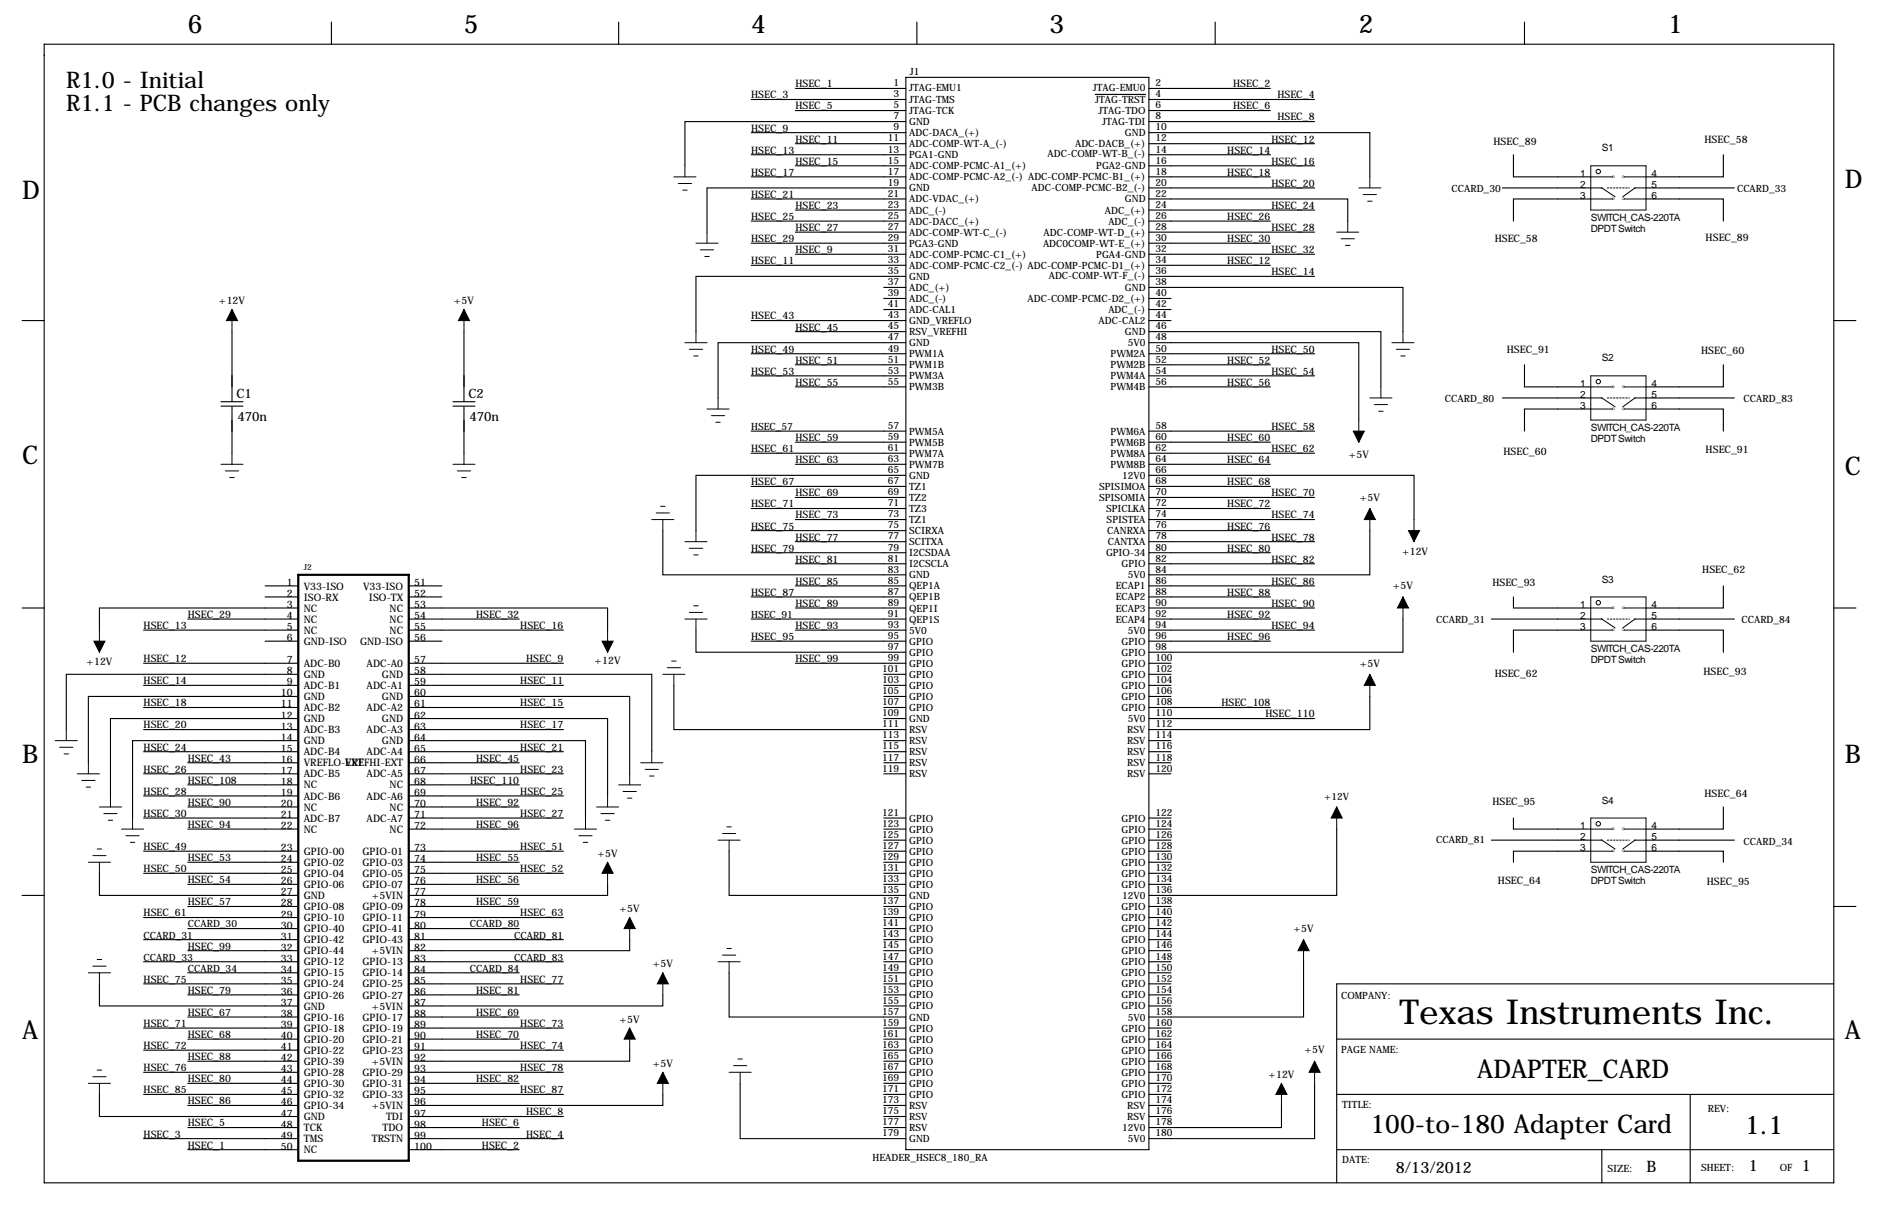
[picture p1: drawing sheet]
<svg xmlns="http://www.w3.org/2000/svg" width="432mm" height="279mm" viewBox="0 0 432 279" stroke-linecap="round" stroke-linejoin="round" font-family="sans-serif">
<g fill="none" stroke="#000" stroke-width=".25">
<path d="M10.2 10.2h411.4v261.6h-411.4zM76.2 5.1v5.1M142.2 5.1v5.1M208.3 17.8h55.9v246.4h-55.9zM210.8 5.1v5.1M279.4 5.1v5.1M350.5 5.1v5.1M172.7 22.9h35.6M172.7 30.5h35.6M172.7 35.6h35.6M182.9 20.3h25.4M182.9 25.4h25.4"/>
<path d="M182.9 33h25.4M182.9 38.1h25.4M208.3 27.9h-50.8v10.2M251.8 21.7h11.6M264.2 30.5h50.8v10.1M264.2 20.3h27.9M264.2 22.9h38.1M264.2 25.4h27.9M264.2 27.9h38.1M264.2 33h38.1M264.2 35.6h27.9M264.2 38.1h38.1"/>
<path d="M348 35.6v5h17.8M396.2 35.6v5h-17.7M172.7 40.6h35.6M172.7 45.7h35.6M172.7 50.8h35.6M172.7 55.9h35.6M182.9 48.3h25.4M182.9 53.3h25.4M182.9 58.4h25.4M208.3 43.2h-45.7v10.1M264.2 45.7h45.7v5.1M264.2 40.6h27.9"/>
<path d="M264.2 43.2h38.1M264.2 48.3h38.1M264.2 50.8h27.9M264.2 53.3h38.1M264.2 55.9h27.9M264.2 58.4h38.1M345.4 43.2h20.4M365.8 45.7h-17.8v5.1M378.5 45.7h17.7v5.1M378.5 43.2h20.3M5.1 73.7h5.1M53.3 76.2v16.1"/>
<path d="M106.7 76.2v16.1M172.7 73.7h35.6M172.7 61h35.6M182.9 76.2h25.4M203.2 66h5.1M203.2 68.6h5.1M203.2 71.1h5.1M208.3 63.5h-48.3v12.7M208.3 78.7h-43.2v12.7M264.2 66h58.4v10.2M264.2 76.2h53.3v12.7M264.2 78.7h48.2v17.8"/>
<path d="M264.2 73.7h5M264.2 61h27.9M264.2 63.5h38.1M264.2 68.6h5M264.2 71.1h5M421.6 73.7h5.1M50.8 92.3h5.1M50.8 93.3h5.1M53.3 93.5v10.6M104.1 92.3h5.1M104.1 93.3h5.1M106.7 93.5v10.6"/>
<path d="M172.7 81.3h35.6M172.7 86.4h35.6M172.7 99.1h35.6M182.9 88.9h25.4M182.9 83.8h25.4M264.2 88.9h27.9M264.2 81.3h38.1M264.2 83.8h27.9M264.2 86.4h38.1M264.2 99.1h38.1M345.4 91.4h20.4M350.5 83.8v5.1h15.3"/>
<path d="M365.8 94h-15.3v5.1M378.5 94h17.7v5.1M378.5 91.4h20.3M396.2 83.8v5.1h-17.7M172.7 104.1h35.6M172.7 111.8h35.6M172.7 116.8h35.6M182.9 101.6h25.4M182.9 106.7h25.4M182.9 114.3h25.4M182.9 119.4h25.4M208.3 109.2h-48.3v12.7"/>
<path d="M264.2 109.2h60.9v10.2M264.2 101.6h27.9M264.2 104.1h38.1M264.2 106.7h27.9M264.2 111.8h27.9M264.2 114.3h38.1M264.2 116.8h27.9M264.2 119.4h38.1M5.1 139.7h5.1M61 134.6h7.6M61 137.2h7.6M68.6 139.7h-45.7v5.1"/>
<path d="M94 139.7h45.7v5.1M94 134.6h7.6M94 137.2h7.6M152.4 121.9v10.2h55.9M172.7 137.2h35.6M172.7 121.9h35.6M172.7 127h35.6M182.9 139.7h25.4M182.9 134.6h25.4M182.9 124.5h25.4M182.9 129.5h25.4M264.2 139.7h38.1"/>
<path d="M264.2 134.6h38.1M264.2 137.2h27.9M264.2 121.9h27.9M264.2 124.5h38.1M264.2 127h27.9M264.2 129.5h38.1M315 121.9v10.2h-50.8M348 137.2v2.5h17.8M396.2 134.6v5.1h-17.7M421.6 139.7h5.1M33 144.8h35.6M33 152.4h35.6"/>
<path d="M33 157.5h35.6M43.2 142.2h25.4M61 147.3h7.6M68.6 154.9h-53.4v12.7M94 154.9h55.9v17.8M94 142.2h25.4M94 144.8h35.5M94 147.3h7.6M94 152.4h35.5M94 157.5h35.5M154.9 157.5v10.1h53.4M160 144.8v5.1h48.3"/>
<path d="M172.7 142.2h35.6M172.7 147.3h35.6M182.9 144.8h25.4M182.9 152.4h25.4M203.2 154.9h5.1M203.2 157.5h5.1M264.2 142.2h27.9M264.2 144.8h38.1M264.2 147.3h27.9M264.2 152.4h5M264.2 154.9h5M264.2 157.5h5"/>
<path d="M322.6 142.2v7.7h-58.4M342.9 142.2h22.9M365.8 144.8h-17.8v5.1M378.5 144.8h17.7v5.1M378.5 142.2h20.3M33 162.6h35.6M33 167.6h35.6M33 172.7h35.6M33 177.8h35.6M43.2 175.3h25.4M68.6 160h-48.3v15.3M68.6 165.1h-43.2v17.8"/>
<path d="M68.6 170.2h-38.1v17.8M94 160h50.8v17.8M94 165.1h45.7v17.8M94 170.2h40.6v17.8M94 162.6h35.5M94 167.6h35.5M94 172.7h35.5M94 175.3h25.4M94 177.8h35.5M203.2 160h5.1M203.2 162.6h5.1M203.2 165.1h5.1"/>
<path d="M203.2 170.2h5.1M203.2 172.7h5.1M203.2 175.3h5.1M203.2 177.8h5.1M264.2 160h5M264.2 162.6h27.9M264.2 165.1h38.1M264.2 170.2h5M264.2 172.7h5M264.2 175.3h5M264.2 177.8h5M315 160v7.6h-50.8"/>
<path d="M33 195.6h35.6M33 182.9h35.6M33 188h35.6M43.2 190.5h25.4M43.2 180.3h25.4M43.2 185.4h25.4M43.2 198.1h25.4M94 190.5h25.4M94 195.6h35.5M94 180.3h25.4M94 182.9h35.5M94 185.4h25.4"/>
<path d="M94 188h35.5M94 198.1h25.4M167.6 195.6v10.1h40.7M203.2 190.5h5.1M203.2 193h5.1M203.2 195.6h5.1M203.2 188h5.1M203.2 198.1h5.1M264.2 190.5h5M264.2 193h5M264.2 195.6h5M264.2 188h5"/>
<path d="M264.2 198.1h5M307.3 190.5v15.2h-43.1M342.9 193h22.9M348 188v2.5h17.8M365.8 195.6h-17.8v2.5M378.5 195.6h17.7v2.5M378.5 193h20.3M396.2 185.4v5.1h-17.7M5.1 205.7h5.1M22.9 200.7v5h45.7M33 200.7h35.6M33 210.8h35.6"/>
<path d="M33 215.9h35.6M43.2 208.3h25.4M43.2 203.2h25.4M43.2 213.4h25.4M43.2 218.4h25.4M94 208.3h25.4M94 200.7h35.5M94 203.2h25.4M94 210.8h35.5M94 213.4h25.4M94 215.9h35.5M139.7 203.2v2.5h-45.7"/>
<path d="M144.8 215.9v2.5h-50.8M203.2 208.3h5.1M203.2 200.7h5.1M203.2 203.2h5.1M203.2 210.8h5.1M203.2 213.4h5.1M203.2 215.9h5.1M203.2 218.4h5.1M264.2 208.3h5M264.2 200.7h5M264.2 203.2h5M264.2 210.8h5"/>
<path d="M264.2 213.4h5M264.2 215.9h5M264.2 218.4h5M421.6 208.3h.1M421.6 208.3h5.1M22.9 226.1v5h45.7M33 226.1h35.6M33 221h35.6M33 236.2h35.6M43.2 238.8h25.4M43.2 223.5h25.4M43.2 228.6h25.4"/>
<path d="M43.2 233.7h25.4M94 226.1h35.5M94 238.8h25.4M94 221h35.5M94 223.5h25.4M94 228.6h25.4M94 233.7h25.4M94 236.2h35.5M152.4 228.6v2.5h-58.4M167.6 223.5v10.2h40.7M203.2 226.1h5.1M203.2 238.8h5.1"/>
<path d="M203.2 221h5.1M203.2 223.5h5.1M203.2 228.6h5.1M203.2 231.1h5.1M203.2 236.2h5.1M264.2 226.1h5M264.2 238.8h5M264.2 221h5M264.2 223.5h5M264.2 228.6h5M264.2 231.1h5M264.2 236.2h5"/>
<path d="M299.7 221v12.7h-35.5M307.3 238.8h114.3M421.6 226.1h-114.3v45.7M22.9 251.5v5h45.7M33 251.5h35.6M33 241.3h35.6M33 246.4h35.6M43.2 243.8h25.4M43.2 248.9h25.4M43.2 254h25.4M43.2 259.1h25.4M94 251.5h35.5"/>
<path d="M94 241.3h35.5M94 246.4h35.5M94 248.9h25.4M94 256.5h35.5M94 259.1h25.4M144.8 241.3v2.5h-50.8M152.4 251.5v2.5h-58.4M170.2 248.9v12.7h38.1M203.2 251.5h5.1M203.2 241.3h5.1M203.2 243.8h5.1M203.2 246.4h5.1"/>
<path d="M203.2 248.9h5.1M203.2 254h5.1M203.2 256.5h5.1M203.2 259.1h5.1M264.2 251.5h5M264.2 241.3h5M264.2 243.8h5M264.2 246.4h5M264.2 248.9h5M264.2 254h5M264.2 256.5h5M294.6 254v5.1h-30.4"/>
<path d="M302.3 248.9v12.7h-38.1M307.3 251.5h114.3M388.6 251.5v20.3M33 261.6h35.6M43.2 264.2h25.4M94 264.2h25.4M94 261.6h35.5M307.3 264.2h114.3M368.3 264.2v7.6"/>
</g>
<g fill="none" stroke="#000" stroke-width=".23">
<path d="M157.5 38.1v2.5M365.8 38.1h12.7v10.2h-12.7zM154.9 40.6h5.1M156 42.2h3M157 43.7h1M160 55.9h5.1M161 57.4h3.1M162.1 58.9h1M162.6 53.3v2.6M307.3 53.3h5.1M308.4 54.9h3M309.4 56.4h1"/>
<path d="M309.9 50.8v2.5M312.4 43.2h5.1M313.4 44.7h3.1M314.5 46.2h1M315 40.6v2.6M365.8 43.2h2.5l3 2M365.8 40.6h5M365.8 45.7h5M373.4 40.6h5.1M373.4 45.7h5.1M378.5 43.2h-2.6l-2.8 2M53.3 71.1v5.1"/>
<path d="M106.7 71.1v5.1M157.5 78.7h5.1M160 76.2v2.5M320 78.7h5.1M322.6 76.2v2.5M158.5 80.3h3M159.5 81.8h1M162.6 94h5M163.6 95.5h3M164.6 97h1M165.1 91.4v2.6M312.4 96.5v5.1"/>
<path d="M315 91.4h5M316 93h3M317 94.5h1M317.5 88.9v2.5M321.1 80.3h3M322.1 81.8h1M365.8 86.4h12.7v10.1h-12.7zM365.8 91.4h2.5l3 2.1M365.8 88.9h5M365.8 94h5M373.4 88.9h5.1M373.4 94h5.1"/>
<path d="M378.5 91.4h-2.6l-2.8 2.1M50.8 106.7h5.1M51.8 108.2h3.1M52.8 109.7h1M53.3 104.1v2.6M104.1 106.7h5.1M105.2 108.2h3M106.2 109.7h1M106.7 104.1v2.6M149.9 119.4h5M150.9 117.9h3M151.9 116.3h1"/>
<path d="M152.4 119.4v2.5M315 116.8v5.1M325.1 119.4v5.1M157.5 124.5h5.1M158.5 126h3M159.5 127.5h1M159.5 139.2h1M160 121.9v2.6M322.6 137.2v5M365.8 137.2h12.7v10.1h-12.7zM365.8 139.7h5M373.4 139.7h5.1"/>
<path d="M22.9 144.8v5.1M139.7 144.8v5.1M152.4 154.9h5.1M153.4 153.4h3.1M154.4 151.9h1M154.9 154.9v2.6M157.5 142.2h5.1M158.5 140.7h3M160 142.2v2.6M315 154.9v5.1M365.8 142.2h2.5l3 2.1M365.8 144.8h5"/>
<path d="M373.4 144.8h5.1M378.5 142.2h-2.6l-2.8 2.1M12.7 170.2h5.1M13.7 171.7h3.1M14.7 173.2h1M15.2 167.6v2.6M17.8 177.8h5.1M18.8 179.3h3M20.3 175.3v2.5M144.8 177.8v2.5M147.3 175.3h5.1M148.3 176.8h3.1"/>
<path d="M149.4 178.3h1M149.9 172.7v2.6M19.8 180.8h1M20.3 198.1h5.1M21.3 196.6h3.1M22.4 195.1h1M22.9 198.1v2.6M22.9 185.4h5M23.9 186.9h3M24.9 188.5h1M25.4 182.9v2.5M27.9 190.5h5.1"/>
<path d="M29 192h3M30 193.5h1M30.5 188v2.5M132.1 190.5h5.1M133.1 192h3M134.1 193.5h1M134.6 188v2.5M137.2 185.4h5M138.2 186.9h3M139.2 188.5h1M139.7 182.9v2.5M139.7 198.1v5.1"/>
<path d="M142.2 180.3h5.1M143.3 181.9h3M144.3 183.4h1M165.1 193h5.1M166.1 191.5h3.1M167.1 190h1M167.6 193v2.6M307.3 185.4v5.1M365.8 188h12.7v10.1h-12.7zM365.8 193h2.5l3 2.1M365.8 190.5h5M365.8 195.6h5"/>
<path d="M373.4 190.5h5.1M373.4 195.6h5.1M378.5 193h-2.6l-2.8 2.1M144.8 210.8v5.1M166.1 219.5h3.1M167.1 217.9h1M299.7 215.9v5.1M20.3 223.5h5.1M21.3 222h3.1M22.4 220.5h1M22.9 223.5v2.6M144.8 236.2v5.1"/>
<path d="M152.4 223.5v5.1M165.1 221h5.1M167.6 221v2.5M20.3 248.9h5.1M21.3 247.4h3.1M22.4 245.9h1M22.9 248.9v2.6M152.4 246.4v5.1M167.6 246.4h5.1M168.7 244.9h3M169.7 243.3h1M170.2 246.4v2.5"/>
<path d="M294.6 248.9v5.1M302.3 243.8v5.1"/>
<circle cx="367.5" cy="39.4" r=".51"/>
<circle cx="367.5" cy="87.7" r=".51"/>
<circle cx="367.5" cy="138.5" r=".51"/>
<circle cx="367.5" cy="189.3" r=".51"/>
</g>
<path d="M369.6 43.2h5M369.6 91.4h5M369.6 142.2h5M369.6 193h5" fill="none" stroke="#000" stroke-width=".23" stroke-dasharray=".4 .4"/>
<path d="M68.6 132.1h25.4v134.6h-25.4z" fill="none" stroke="#000" stroke-width=".51"/>
<g fill="#000" stroke="#000" stroke-width=".23">
<path d="M53.3 71.1l1.3 2.6h-2.5zM106.7 71.1l1.2 2.6h-2.5zM311.1 99.1h2.6l-1.3 2.5zM315 116.8l1.2 2.6h-2.5zM322.6 137.2l1.2 2.5h-2.5zM323.8 121.9h2.6l-1.3 2.6zM21.6 147.3h2.5l-1.2 2.6zM138.4 147.3h2.6l-1.3 2.6zM315 154.9l1.2 2.6h-2.5zM139.7 198.1l1.3 2.6h-2.6zM307.3 185.4l1.3 2.6h-2.5zM144.8 210.8l1.2 2.6h-2.5z"/>
<path d="M299.7 215.9l1.3 2.5h-2.6zM144.8 236.2l1.2 2.6h-2.5zM152.4 223.5l1.3 2.6h-2.6zM152.4 246.4l1.3 2.5h-2.6zM294.6 248.9l1.3 2.6h-2.5zM302.3 243.8l1.2 2.6h-2.5z"/>
</g>
<text font-size="7.9" x="321.8" y="235.2">Texas Instruments Inc.</text>
<g font-size="5.9">
<text x="43.2" y="7.6">6</text>
<text x="106.7" y="7.6">5</text>
<text x="172.7" y="7.6">4</text>
<text x="241.3" y="7.6">3</text>
<text x="312.4" y="7.6">2</text>
<text x="383.5" y="7.6">1</text>
<text x="5.1" y="45.7">D</text>
<text x="424.2" y="43.2">D</text>
<text x="5.1" y="106.7">C</text>
<text x="424.2" y="109.2">C</text>
<text x="5.1" y="175.3">B</text>
<text x="424.2" y="175.3">B</text>
<text x="5.1" y="238.8">A</text>
<text x="424.2" y="238.8">A</text>
<text x="339.6" y="247.7">ADAPTER_CARD</text>
<text x="315.1" y="260.4">100-to-180 Adapter Card</text>
<text x="401.2" y="260.6">1.1</text>
</g>
<g font-size="5.3">
<text x="15.2" y="20.3">R1.0 - Initial</text>
<text x="15.2" y="25.4">R1.1 - PCB changes only</text>
</g>
<g font-size="3.6">
<text x="321" y="269.5">8/13/2012</text>
<text x="378.6" y="269.2">B</text>
<text x="402.1" y="269">1</text>
<text x="414.3" y="269">1</text>
</g>
<g font-size="3">
<text x="54.4" y="91.4">C1</text>
<text x="107.7" y="91.4">C2</text>
<text x="54.6" y="96.8">470n</text>
<text x="107.9" y="96.8">470n</text>
</g>
<g font-size="2.4">
<text x="172.7" y="22.6">HSEC_3</text>
<text x="182.9" y="20.1">HSEC_1</text>
<text x="283.5" y="20.1">HSEC_2</text>
<text x="293.7" y="22.6">HSEC_4</text>
<text x="182.9" y="25.1">HSEC_5</text>
<text x="283.5" y="25.1">HSEC_6</text>
<text x="293.7" y="27.7">HSEC_8</text>
<text x="172.7" y="30.2">HSEC_9</text>
<text x="172.7" y="35.3">HSEC_13</text>
<text x="182.9" y="32.8">HSEC_11</text>
<text x="282.2" y="35.3">HSEC_14</text>
<text x="292.3" y="32.8">HSEC_12</text>
<text x="343.4" y="33.3">HSEC_89</text>
<text x="391.9" y="32.8">HSEC_58</text>
<text x="172.7" y="40.4">HSEC_17</text>
<text x="182.9" y="37.8">HSEC_15</text>
<text x="282.2" y="40.4">HSEC_18</text>
<text x="292.3" y="37.8">HSEC_16</text>
<text x="172.7" y="45.5">HSEC_21</text>
<text x="292.3" y="42.9">HSEC_20</text>
<text x="172.7" y="50.5">HSEC_25</text>
<text x="182.9" y="48">HSEC_23</text>
<text x="182.9" y="53.1">HSEC_27</text>
<text x="282.2" y="50.5">HSEC_26</text>
<text x="292.3" y="48">HSEC_24</text>
<text x="292.3" y="53.1">HSEC_28</text>
<text x="172.7" y="55.6">HSEC_29</text>
<text x="182.9" y="58.2">HSEC_9</text>
<text x="282.2" y="55.6">HSEC_30</text>
<text x="292.3" y="58.2">HSEC_32</text>
<text x="343.7" y="55.6">HSEC_58</text>
<text x="392.2" y="55.4">HSEC_89</text>
<text x="172.7" y="60.7">HSEC_11</text>
<text x="282.2" y="60.7">HSEC_12</text>
<text x="292.3" y="63.2">HSEC_14</text>
<text x="50.4" y="69.8">+12V</text>
<text x="104.4" y="69.8">+5V</text>
<text x="172.7" y="73.4">HSEC_43</text>
<text x="182.9" y="75.9">HSEC_45</text>
<text x="172.7" y="81">HSEC_49</text>
<text x="182.9" y="83.6">HSEC_51</text>
<text x="282.2" y="83.6">HSEC_52</text>
<text x="292.3" y="81">HSEC_50</text>
<text x="346.4" y="81">HSEC_91</text>
<text x="391.1" y="81.3">HSEC_60</text>
<text x="172.7" y="86.1">HSEC_53</text>
<text x="182.9" y="88.6">HSEC_55</text>
<text x="282.2" y="88.6">HSEC_56</text>
<text x="292.3" y="86.1">HSEC_54</text>
<text x="182.9" y="101.3">HSEC_59</text>
<text x="282.2" y="101.3">HSEC_60</text>
<text x="292.3" y="98.8">HSEC_58</text>
<text x="172.7" y="103.9">HSEC_61</text>
<text x="182.9" y="106.4">HSEC_63</text>
<text x="282.2" y="106.4">HSEC_64</text>
<text x="292.3" y="103.9">HSEC_62</text>
<text x="310.1" y="105.2">+5V</text>
<text x="345.7" y="104.6">HSEC_60</text>
<text x="392.2" y="104.1">HSEC_91</text>
<text x="172.7" y="111.5">HSEC_67</text>
<text x="282.2" y="111.5">HSEC_68</text>
<text x="172.7" y="116.6">HSEC_71</text>
<text x="182.9" y="114">HSEC_69</text>
<text x="182.9" y="119.1">HSEC_73</text>
<text x="282.2" y="116.6">HSEC_72</text>
<text x="292.3" y="114">HSEC_70</text>
<text x="292.3" y="119.1">HSEC_74</text>
<text x="312.7" y="115.2">+5V</text>
<text x="172.7" y="121.7">HSEC_75</text>
<text x="182.9" y="124.2">HSEC_77</text>
<text x="282.2" y="121.7">HSEC_76</text>
<text x="292.3" y="124.2">HSEC_78</text>
<text x="172.7" y="126.7">HSEC_79</text>
<text x="182.9" y="129.3">HSEC_81</text>
<text x="282.2" y="126.7">HSEC_80</text>
<text x="292.3" y="129.3">HSEC_82</text>
<text x="322.4" y="127.5">+12V</text>
<text x="391.4" y="131.6">HSEC_62</text>
<text x="66" y="134.6">1</text>
<text x="66" y="137.2">2</text>
<text x="69.8" y="135.5">V33-ISO</text>
<text x="69.8" y="138">ISO-RX</text>
<text x="83.5" y="135.5">V33-ISO</text>
<text x="84.8" y="138">ISO-TX</text>
<text x="95.2" y="134.6">51</text>
<text x="95.2" y="137.2">52</text>
<text x="172.7" y="136.9">HSEC_87</text>
<text x="182.9" y="134.4">HSEC_85</text>
<text x="282.2" y="136.9">HSEC_88</text>
<text x="292.3" y="134.4">HSEC_86</text>
<text x="320.3" y="135.3">+5V</text>
<text x="343.1" y="134.6">HSEC_93</text>
<text x="43.2" y="142">HSEC_29</text>
<text x="66" y="139.7">3</text>
<text x="66" y="142.2">4</text>
<text x="69.8" y="140.5">NC</text>
<text x="69.8" y="143.1">NC</text>
<text x="89.6" y="140.5">NC</text>
<text x="89.6" y="143.1">NC</text>
<text x="95.2" y="139.7">53</text>
<text x="95.2" y="142.2">54</text>
<text x="109.5" y="142">HSEC_32</text>
<text x="182.9" y="139.4">HSEC_89</text>
<text x="282.2" y="142">HSEC_92</text>
<text x="292.3" y="139.4">HSEC_90</text>
<text x="33" y="144.5">HSEC_13</text>
<text x="66" y="144.8">5</text>
<text x="66" y="147.3">6</text>
<text x="69.8" y="145.6">NC</text>
<text x="69.8" y="148.2">GND-ISO</text>
<text x="82.8" y="148.2">GND-ISO</text>
<text x="89.6" y="145.6">NC</text>
<text x="95.2" y="144.8">55</text>
<text x="95.2" y="147.3">56</text>
<text x="119.6" y="144.5">HSEC_16</text>
<text x="172.7" y="147.1">HSEC_95</text>
<text x="182.9" y="144.5">HSEC_93</text>
<text x="282.2" y="147.1">HSEC_96</text>
<text x="292.3" y="144.5">HSEC_94</text>
<text x="19.9" y="152.9">+12V</text>
<text x="33" y="152.1">HSEC_12</text>
<text x="66" y="152.4">7</text>
<text x="66" y="154.9">8</text>
<text x="69.8" y="153.2">ADC-B0</text>
<text x="69.8" y="155.8">GND</text>
<text x="84.3" y="153.2">ADC-A0</text>
<text x="87.8" y="155.8">GND</text>
<text x="95.2" y="152.4">57</text>
<text x="95.2" y="154.9">58</text>
<text x="121" y="152.1">HSEC_9</text>
<text x="136.7" y="152.7">+12V</text>
<text x="182.9" y="152.1">HSEC_99</text>
<text x="312.7" y="153.3">+5V</text>
<text x="343.7" y="155.4">HSEC_62</text>
<text x="391.7" y="155.2">HSEC_93</text>
<text x="33" y="157.2">HSEC_14</text>
<text x="64.6" y="160">10</text>
<text x="66" y="157.5">9</text>
<text x="69.8" y="158.3">ADC-B1</text>
<text x="69.8" y="160.9">GND</text>
<text x="84.3" y="158.3">ADC-A1</text>
<text x="87.8" y="160.9">GND</text>
<text x="95.2" y="157.5">59</text>
<text x="95.2" y="160">60</text>
<text x="119.6" y="157.2">HSEC_11</text>
<text x="33" y="162.3">HSEC_18</text>
<text x="33" y="167.4">HSEC_20</text>
<text x="64.6" y="162.6">11</text>
<text x="64.6" y="165.1">12</text>
<text x="64.6" y="167.6">13</text>
<text x="69.8" y="163.4">ADC-B2</text>
<text x="69.8" y="165.9">GND</text>
<text x="84.3" y="163.4">ADC-A2</text>
<text x="87.8" y="165.9">GND</text>
<text x="95.2" y="162.6">61</text>
<text x="95.2" y="165.1">62</text>
<text x="95.2" y="167.6">63</text>
<text x="119.6" y="162.3">HSEC_15</text>
<text x="119.6" y="167.4">HSEC_17</text>
<text x="280.8" y="162.3">HSEC_108</text>
<text x="291" y="164.8">HSEC_110</text>
<text x="33" y="172.5">HSEC_24</text>
<text x="64.6" y="170.2">14</text>
<text x="64.6" y="172.7">15</text>
<text x="69.8" y="168.5">ADC-B3</text>
<text x="69.8" y="171">GND</text>
<text x="69.8" y="173.6">ADC-B4</text>
<text x="84.3" y="168.5">ADC-A3</text>
<text x="84.3" y="173.6">ADC-A4</text>
<text x="87.8" y="171">GND</text>
<text x="95.2" y="170.2">64</text>
<text x="95.2" y="172.7">65</text>
<text x="119.6" y="172.5">HSEC_21</text>
<text x="33" y="177.5">HSEC_26</text>
<text x="43.2" y="175">HSEC_43</text>
<text x="64.6" y="175.3">16</text>
<text x="64.6" y="177.8">17</text>
<text x="69.8" y="176.1">VREFLO-EXT</text>
<text x="69.8" y="178.6">ADC-B5</text>
<text x="79.4" y="176.1">VREFHI-EXT</text>
<text x="84.3" y="178.6">ADC-A5</text>
<text x="95.2" y="175.3">66</text>
<text x="95.2" y="177.8">67</text>
<text x="109.5" y="175">HSEC_45</text>
<text x="119.6" y="177.5">HSEC_23</text>
<text x="33" y="182.6">HSEC_28</text>
<text x="43.2" y="185.2">HSEC_90</text>
<text x="43.2" y="180.1">HSEC_108</text>
<text x="64.6" y="180.3">18</text>
<text x="64.6" y="182.9">19</text>
<text x="64.6" y="185.4">20</text>
<text x="69.8" y="181.2">NC</text>
<text x="69.8" y="183.7">ADC-B6</text>
<text x="84.3" y="183.7">ADC-A6</text>
<text x="89.6" y="181.2">NC</text>
<text x="95.2" y="180.3">68</text>
<text x="95.2" y="182.9">69</text>
<text x="95.2" y="185.4">70</text>
<text x="108.1" y="180.1">HSEC_110</text>
<text x="109.5" y="185.2">HSEC_92</text>
<text x="119.6" y="182.6">HSEC_25</text>
<text x="343.1" y="184.9">HSEC_95</text>
<text x="391.9" y="183.1">HSEC_64</text>
<text x="33" y="187.7">HSEC_30</text>
<text x="43.2" y="190.2">HSEC_94</text>
<text x="64.6" y="188">21</text>
<text x="64.6" y="190.5">22</text>
<text x="69.8" y="186.3">NC</text>
<text x="69.8" y="188.8">ADC-B7</text>
<text x="69.8" y="191.3">NC</text>
<text x="84.3" y="188.8">ADC-A7</text>
<text x="89.6" y="186.3">NC</text>
<text x="89.6" y="191.3">NC</text>
<text x="95.2" y="188">71</text>
<text x="95.2" y="190.5">72</text>
<text x="109.5" y="190.2">HSEC_96</text>
<text x="119.6" y="187.7">HSEC_27</text>
<text x="33" y="195.3">HSEC_49</text>
<text x="43.2" y="197.9">HSEC_53</text>
<text x="64.6" y="195.6">23</text>
<text x="69.8" y="196.4">GPIO-00</text>
<text x="83.3" y="196.4">GPIO-01</text>
<text x="95.2" y="195.6">73</text>
<text x="109.5" y="197.9">HSEC_55</text>
<text x="119.6" y="195.3">HSEC_51</text>
<text x="137.4" y="196.8">+5V</text>
<text x="33" y="200.4">HSEC_50</text>
<text x="43.2" y="202.9">HSEC_54</text>
<text x="64.6" y="198.1">24</text>
<text x="64.6" y="200.7">25</text>
<text x="64.6" y="203.2">26</text>
<text x="69.8" y="199">GPIO-02</text>
<text x="69.8" y="201.5">GPIO-04</text>
<text x="83.3" y="199">GPIO-03</text>
<text x="83.3" y="201.5">GPIO-05</text>
<text x="95.2" y="198.1">74</text>
<text x="95.2" y="200.7">75</text>
<text x="95.2" y="203.2">76</text>
<text x="109.5" y="202.9">HSEC_56</text>
<text x="119.6" y="200.4">HSEC_52</text>
<text x="344.4" y="203.2">HSEC_64</text>
<text x="392.4" y="203.5">HSEC_95</text>
<text x="43.2" y="208">HSEC_57</text>
<text x="64.6" y="205.7">27</text>
<text x="64.6" y="208.3">28</text>
<text x="69.8" y="204">GPIO-06</text>
<text x="69.8" y="206.6">GND</text>
<text x="69.8" y="209.1">GPIO-08</text>
<text x="83.3" y="204">GPIO-07</text>
<text x="83.3" y="209.1">GPIO-09</text>
<text x="85.5" y="206.6">+5VIN</text>
<text x="95.2" y="205.7">77</text>
<text x="95.2" y="208.3">78</text>
<text x="109.5" y="208">HSEC_59</text>
<text x="142.5" y="209.5">+5V</text>
<text x="33" y="210.6">HSEC_61</text>
<text x="64.6" y="210.8">29</text>
<text x="64.6" y="213.4">30</text>
<text x="64.6" y="215.9">31</text>
<text x="69.8" y="211.7">GPIO-10</text>
<text x="69.8" y="214.2">GPIO-40</text>
<text x="83.3" y="211.7">GPIO-11</text>
<text x="83.3" y="214.2">GPIO-41</text>
<text x="95.2" y="210.8">79</text>
<text x="95.2" y="213.4">80</text>
<text x="95.2" y="215.9">81</text>
<text x="119.6" y="210.6">HSEC_63</text>
<text x="297.4" y="214.3">+5V</text>
<text x="43.2" y="218.2">HSEC_99</text>
<text x="64.6" y="218.4">32</text>
<text x="64.6" y="221">33</text>
<text x="69.8" y="216.7">GPIO-42</text>
<text x="69.8" y="219.3">GPIO-44</text>
<text x="69.8" y="221.8">GPIO-12</text>
<text x="83.3" y="216.7">GPIO-43</text>
<text x="83.3" y="221.8">GPIO-13</text>
<text x="85.5" y="219.3">+5VIN</text>
<text x="95.2" y="218.4">82</text>
<text x="95.2" y="221">83</text>
<text x="33" y="225.8">HSEC_75</text>
<text x="64.6" y="223.5">34</text>
<text x="64.6" y="226.1">35</text>
<text x="69.8" y="224.4">GPIO-15</text>
<text x="69.8" y="226.9">GPIO-24</text>
<text x="83.3" y="224.4">GPIO-14</text>
<text x="83.3" y="226.9">GPIO-25</text>
<text x="95.2" y="223.5">84</text>
<text x="95.2" y="226.1">85</text>
<text x="119.6" y="225.8">HSEC_77</text>
<text x="150.1" y="222.2">+5V</text>
<text x="43.2" y="233.4">HSEC_67</text>
<text x="43.2" y="228.3">HSEC_79</text>
<text x="64.6" y="228.6">36</text>
<text x="64.6" y="231.1">37</text>
<text x="64.6" y="233.7">38</text>
<text x="69.8" y="229.4">GPIO-26</text>
<text x="69.8" y="232">GND</text>
<text x="83.3" y="229.4">GPIO-27</text>
<text x="85.5" y="232">+5VIN</text>
<text x="95.2" y="228.6">86</text>
<text x="95.2" y="231.1">87</text>
<text x="95.2" y="233.7">88</text>
<text x="109.5" y="233.4">HSEC_69</text>
<text x="109.5" y="228.3">HSEC_81</text>
<text x="33" y="236">HSEC_71</text>
<text x="43.2" y="238.5">HSEC_68</text>
<text x="64.6" y="236.2">39</text>
<text x="64.6" y="238.8">40</text>
<text x="69.8" y="234.5">GPIO-16</text>
<text x="69.8" y="237.1">GPIO-18</text>
<text x="69.8" y="239.6">GPIO-20</text>
<text x="83.3" y="234.5">GPIO-17</text>
<text x="83.3" y="237.1">GPIO-19</text>
<text x="83.3" y="239.6">GPIO-21</text>
<text x="95.2" y="236.2">89</text>
<text x="95.2" y="238.8">90</text>
<text x="109.5" y="238.5">HSEC_70</text>
<text x="119.6" y="236">HSEC_73</text>
<text x="142.5" y="234.9">+5V</text>
<text x="33" y="241">HSEC_72</text>
<text x="43.2" y="243.6">HSEC_88</text>
<text x="64.6" y="241.3">41</text>
<text x="64.6" y="243.8">42</text>
<text x="69.8" y="242.1">GPIO-22</text>
<text x="69.8" y="244.7">GPIO-39</text>
<text x="83.3" y="242.1">GPIO-23</text>
<text x="85.5" y="244.7">+5VIN</text>
<text x="95.2" y="241.3">91</text>
<text x="95.2" y="243.8">92</text>
<text x="119.6" y="241">HSEC_74</text>
<text x="150.1" y="245.1">+5V</text>
<text x="300" y="241.9">+5V</text>
<text x="33" y="246.1">HSEC_76</text>
<text x="33" y="251.2">HSEC_85</text>
<text x="43.2" y="248.7">HSEC_80</text>
<text x="64.6" y="246.4">43</text>
<text x="64.6" y="248.9">44</text>
<text x="64.6" y="251.5">45</text>
<text x="69.8" y="247.2">GPIO-28</text>
<text x="69.8" y="249.8">GPIO-30</text>
<text x="83.3" y="247.2">GPIO-29</text>
<text x="83.3" y="249.8">GPIO-31</text>
<text x="95.2" y="246.4">93</text>
<text x="95.2" y="248.9">94</text>
<text x="95.2" y="251.5">95</text>
<text x="109.5" y="248.7">HSEC_82</text>
<text x="119.6" y="246.1">HSEC_78</text>
<text x="119.6" y="251.2">HSEC_87</text>
<text x="291.7" y="247.6">+12V</text>
<text x="43.2" y="253.7">HSEC_86</text>
<text x="64.6" y="254">46</text>
<text x="64.6" y="256.5">47</text>
<text x="69.8" y="252.3">GPIO-32</text>
<text x="69.8" y="254.8">GPIO-34</text>
<text x="69.8" y="257.4">GND</text>
<text x="83.3" y="252.3">GPIO-33</text>
<text x="85.5" y="254.8">+5VIN</text>
<text x="88.8" y="257.4">TDI</text>
<text x="95.2" y="254">96</text>
<text x="95.2" y="256.5">97</text>
<text x="121" y="256.3">HSEC_8</text>
<text x="33" y="261.4">HSEC_3</text>
<text x="43.2" y="258.8">HSEC_5</text>
<text x="43.2" y="263.9">HSEC_1</text>
<text x="64.6" y="259.1">48</text>
<text x="64.6" y="261.6">49</text>
<text x="69.8" y="259.9">TCK</text>
<text x="69.8" y="262.5">TMS</text>
<text x="85.5" y="262.5">TRSTN</text>
<text x="88" y="259.9">TDO</text>
<text x="95.2" y="259.1">98</text>
<text x="95.2" y="261.6">99</text>
<text x="110.8" y="258.8">HSEC_6</text>
<text x="110.8" y="263.9">HSEC_2</text>
<text x="121" y="261.4">HSEC_4</text>
<text x="64.6" y="264.2">50</text>
<text x="69.8" y="265">NC</text>
<text x="95.2" y="264.2">100</text>
</g>
<g font-size="2.3">
<text x="209.2" y="17.3">J1</text>
<text x="205.4" y="19.8">1</text>
<text x="205.4" y="22.4">3</text>
<text x="209" y="20.9">JTAG-EMU1</text>
<text x="209" y="23.7">JTAG-TMS</text>
<text x="251.3" y="20.9">JTAG-EMU0</text>
<text x="251.8" y="23.7">JTAG-TRST</text>
<text x="265.7" y="19.8">2</text>
<text x="265.7" y="22.4">4</text>
<text x="205.4" y="24.9">5</text>
<text x="205.4" y="27.4">7</text>
<text x="205.4" y="30">9</text>
<text x="209" y="26.2">JTAG-TCK</text>
<text x="209" y="28.7">GND</text>
<text x="252.6" y="26.2">JTAG-TDO</text>
<text x="253.4" y="28.7">JTAG-TDI</text>
<text x="265.7" y="24.9">6</text>
<text x="265.7" y="27.4">8</text>
<text x="265.7" y="30">10</text>
<text x="204.1" y="32.5">11</text>
<text x="204.1" y="35.1">13</text>
<text x="209" y="31.3">ADC-DACA_(+)</text>
<text x="209" y="33.8">ADC-COMP-WT-A_(-)</text>
<text x="247.2" y="33.8">ADC-DACB_(+)</text>
<text x="258.7" y="31.3">GND</text>
<text x="265.7" y="32.5">12</text>
<text x="265.7" y="35.1">14</text>
<text x="368.3" y="34.8">S1</text>
<text x="204.1" y="37.6">15</text>
<text x="204.1" y="40.1">17</text>
<text x="209" y="36.4">PGA1-GND</text>
<text x="209" y="38.9">ADC-COMP-PCMC-A1_(+)</text>
<text x="209" y="41.4">ADC-COMP-PCMC-A2_(-) ADC-COMP-PCMC-B1_(+)</text>
<text x="240.9" y="36.1">ADC-COMP-WT-B_(-)</text>
<text x="252.1" y="38.9">PGA2-GND</text>
<text x="265.7" y="37.6">16</text>
<text x="265.7" y="40.1">18</text>
<text x="363.3" y="40.6">1</text>
<text x="379.7" y="40.6">4</text>
<text x="204.1" y="42.7">19</text>
<text x="204.1" y="45.2">21</text>
<text x="204.1" y="47.8">23</text>
<text x="209" y="44">GND</text>
<text x="209" y="46.5">ADC-VDAC_(+)</text>
<text x="237.2" y="44">ADC-COMP-PCMC-B2_(-)</text>
<text x="258.7" y="46.5">GND</text>
<text x="265.7" y="42.7">20</text>
<text x="265.7" y="45.2">22</text>
<text x="265.7" y="47.8">24</text>
<text x="333.8" y="44.2">CCARD_30</text>
<text x="363.3" y="43.2">2</text>
<text x="363.3" y="45.7">3</text>
<text x="379.7" y="45.7">6</text>
<text x="379.7" y="43.2">5</text>
<text x="399.4" y="44.2">CCARD_33</text>
<text x="204.1" y="50.3">25</text>
<text x="204.1" y="52.8">27</text>
<text x="209" y="49.1">ADC_(-)</text>
<text x="209" y="51.6">ADC-DACC_(+)</text>
<text x="254" y="49.1">ADC_(+)</text>
<text x="254.8" y="51.6">ADC_(-)</text>
<text x="265.7" y="50.3">26</text>
<text x="265.7" y="52.8">28</text>
<text x="365.8" y="50.8">SWITCH_CAS-220TA</text>
<text x="365.8" y="53.3">DPDT Switch</text>
<text x="204.1" y="55.4">29</text>
<text x="204.1" y="57.9">31</text>
<text x="209" y="54.1">ADC-COMP-WT-C_(-)</text>
<text x="209" y="56.7">PGA3-GND</text>
<text x="209" y="59.2">ADC-COMP-PCMC-C1_(+)</text>
<text x="239.8" y="56.7">ADC0COMP-WT-E_(+)</text>
<text x="239.9" y="54.1">ADC-COMP-WT-D_(+)</text>
<text x="252.1" y="59.2">PGA4-GND</text>
<text x="265.7" y="55.4">30</text>
<text x="265.7" y="57.9">32</text>
<text x="204.1" y="60.5">33</text>
<text x="204.1" y="63">35</text>
<text x="204.1" y="65.5">37</text>
<text x="209" y="61.8">ADC-COMP-PCMC-C2_(-) ADC-COMP-PCMC-D1_(+)</text>
<text x="209" y="64.3">GND</text>
<text x="241.1" y="64.1">ADC-COMP-WT-F_(-)</text>
<text x="265.7" y="60.5">34</text>
<text x="265.7" y="63">36</text>
<text x="265.7" y="65.5">38</text>
<text x="204.1" y="68.1">39</text>
<text x="204.1" y="70.6">41</text>
<text x="209" y="66.8">ADC_(+)</text>
<text x="209" y="69.4">ADC_(-)</text>
<text x="209" y="71.9">ADC-CAL1</text>
<text x="236.3" y="69.4">ADC-COMP-PCMC-D2_(+)</text>
<text x="254.8" y="71.9">ADC_(-)</text>
<text x="258.7" y="66.8">GND</text>
<text x="265.7" y="68.1">40</text>
<text x="265.7" y="70.6">42</text>
<text x="204.1" y="73.2">43</text>
<text x="204.1" y="75.7">45</text>
<text x="209" y="74.5">GND_VREFLO</text>
<text x="209" y="77">RSV_VREFHI</text>
<text x="252.6" y="74.5">ADC-CAL2</text>
<text x="258.7" y="77">GND</text>
<text x="265.7" y="73.2">44</text>
<text x="265.7" y="75.7">46</text>
<text x="204.1" y="78.2">47</text>
<text x="204.1" y="80.8">49</text>
<text x="204.1" y="83.3">51</text>
<text x="209" y="79.5">GND</text>
<text x="209" y="82.1">PWM1A</text>
<text x="255.4" y="82.1">PWM2A</text>
<text x="259.3" y="79.5">5V0</text>
<text x="265.7" y="78.2">48</text>
<text x="265.7" y="80.8">50</text>
<text x="265.7" y="83.3">52</text>
<text x="368.3" y="83.1">S2</text>
<text x="204.1" y="85.9">53</text>
<text x="204.1" y="88.4">55</text>
<text x="209" y="84.6">PWM1B</text>
<text x="209" y="87.2">PWM3A</text>
<text x="209" y="89.7">PWM3B</text>
<text x="255.4" y="84.6">PWM2B</text>
<text x="255.4" y="87.2">PWM4A</text>
<text x="255.4" y="89.7">PWM4B</text>
<text x="265.7" y="85.9">54</text>
<text x="265.7" y="88.4">56</text>
<text x="363.3" y="88.9">1</text>
<text x="379.7" y="88.9">4</text>
<text x="332.2" y="92.5">CCARD_80</text>
<text x="363.3" y="91.4">2</text>
<text x="363.3" y="94">3</text>
<text x="379.7" y="94">6</text>
<text x="379.7" y="91.4">5</text>
<text x="400.9" y="92.5">CCARD_83</text>
<text x="172.7" y="98.8">HSEC_57</text>
<text x="204.1" y="98.6">57</text>
<text x="204.1" y="101.1">59</text>
<text x="209" y="99.9">PWM5A</text>
<text x="255.4" y="99.9">PWM6A</text>
<text x="265.7" y="98.6">58</text>
<text x="265.7" y="101.1">60</text>
<text x="365.8" y="99.1">SWITCH_CAS-220TA</text>
<text x="365.8" y="101.6">DPDT Switch</text>
<text x="204.1" y="103.6">61</text>
<text x="204.1" y="106.2">63</text>
<text x="209" y="102.4">PWM5B</text>
<text x="209" y="104.9">PWM7A</text>
<text x="209" y="107.5">PWM7B</text>
<text x="255.4" y="102.4">PWM6B</text>
<text x="255.4" y="104.9">PWM8A</text>
<text x="255.4" y="107.5">PWM8B</text>
<text x="265.7" y="103.6">62</text>
<text x="265.7" y="106.2">64</text>
<text x="204.1" y="108.7">65</text>
<text x="204.1" y="111.3">67</text>
<text x="204.1" y="113.8">69</text>
<text x="209" y="110">GND</text>
<text x="209" y="112.6">TZ1</text>
<text x="252.7" y="112.6">SPISIMOA</text>
<text x="258" y="110">12V0</text>
<text x="265.7" y="108.7">66</text>
<text x="265.7" y="111.3">68</text>
<text x="265.7" y="113.8">70</text>
<text x="204.1" y="116.3">71</text>
<text x="204.1" y="118.9">73</text>
<text x="209" y="115.1">TZ2</text>
<text x="209" y="117.6">TZ3</text>
<text x="252.7" y="115.1">SPISOMIA</text>
<text x="254.3" y="117.6">SPICLKA</text>
<text x="265.7" y="116.3">72</text>
<text x="265.7" y="118.9">74</text>
<text x="204.1" y="121.4">75</text>
<text x="204.1" y="124">77</text>
<text x="209" y="120.2">TZ1</text>
<text x="209" y="122.7">SCIRXA</text>
<text x="209" y="125.3">SCITXA</text>
<text x="254.4" y="120.2">SPISTEA</text>
<text x="254.6" y="122.7">CANRXA</text>
<text x="254.7" y="125.3">CANTXA</text>
<text x="265.7" y="121.4">76</text>
<text x="265.7" y="124">78</text>
<text x="204.1" y="126.5">79</text>
<text x="204.1" y="129">81</text>
<text x="204.1" y="131.6">83</text>
<text x="209" y="127.8">I2CSDAA</text>
<text x="209" y="130.3">I2CSCLA</text>
<text x="254.3" y="127.8">GPIO-34</text>
<text x="257.9" y="130.3">GPIO</text>
<text x="265.7" y="126.5">80</text>
<text x="265.7" y="129">82</text>
<text x="265.7" y="131.6">84</text>
<text x="204.1" y="134.1">85</text>
<text x="204.1" y="136.7">87</text>
<text x="209" y="132.9">GND</text>
<text x="209" y="135.4">QEP1A</text>
<text x="209" y="138">QEP1B</text>
<text x="256.5" y="135.4">ECAP1</text>
<text x="256.5" y="138">ECAP2</text>
<text x="259.3" y="132.9">5V0</text>
<text x="265.7" y="134.1">86</text>
<text x="265.7" y="136.7">88</text>
<text x="368.3" y="133.9">S3</text>
<text x="172.7" y="142">HSEC_91</text>
<text x="204.1" y="139.2">89</text>
<text x="204.1" y="141.7">91</text>
<text x="209" y="140.5">QEP1I</text>
<text x="209" y="143">QEP1S</text>
<text x="256.5" y="140.5">ECAP3</text>
<text x="256.5" y="143">ECAP4</text>
<text x="265.7" y="139.2">90</text>
<text x="265.7" y="141.7">92</text>
<text x="330.2" y="143.3">CCARD_31</text>
<text x="363.3" y="139.7">1</text>
<text x="363.3" y="142.2">2</text>
<text x="379.7" y="139.7">4</text>
<text x="379.7" y="142.2">5</text>
<text x="400.4" y="143.3">CCARD_84</text>
<text x="204.1" y="144.3">93</text>
<text x="204.1" y="146.8">95</text>
<text x="204.1" y="149.4">97</text>
<text x="209" y="145.6">5V0</text>
<text x="209" y="148.1">GPIO</text>
<text x="257.9" y="148.1">GPIO</text>
<text x="259.3" y="145.6">5V0</text>
<text x="265.7" y="144.3">94</text>
<text x="265.7" y="146.8">96</text>
<text x="265.7" y="149.4">98</text>
<text x="363.3" y="144.8">3</text>
<text x="365.8" y="149.9">SWITCH_CAS-220TA</text>
<text x="379.7" y="144.8">6</text>
<text x="202.8" y="154.4">101</text>
<text x="204.1" y="151.9">99</text>
<text x="209" y="150.7">GPIO</text>
<text x="209" y="153.2">GPIO</text>
<text x="209" y="155.7">GPIO</text>
<text x="257.9" y="150.7">GPIO</text>
<text x="257.9" y="153.2">GPIO</text>
<text x="257.9" y="155.7">GPIO</text>
<text x="265.7" y="151.9">100</text>
<text x="265.7" y="154.4">102</text>
<text x="365.8" y="152.4">DPDT Switch</text>
<text x="202.8" y="157">103</text>
<text x="202.8" y="159.5">105</text>
<text x="209" y="158.3">GPIO</text>
<text x="209" y="160.8">GPIO</text>
<text x="257.9" y="158.3">GPIO</text>
<text x="257.9" y="160.8">GPIO</text>
<text x="265.7" y="157">104</text>
<text x="265.7" y="159.5">106</text>
<text x="202.8" y="162.1">107</text>
<text x="202.8" y="164.6">109</text>
<text x="202.8" y="167.1">111</text>
<text x="209" y="163.4">GPIO</text>
<text x="209" y="165.9">GND</text>
<text x="257.9" y="163.4">GPIO</text>
<text x="259.3" y="165.9">5V0</text>
<text x="265.7" y="162.1">108</text>
<text x="265.7" y="164.6">110</text>
<text x="265.7" y="167.1">112</text>
<text x="202.8" y="169.7">113</text>
<text x="202.8" y="172.2">115</text>
<text x="209" y="168.4">RSV</text>
<text x="209" y="171">RSV</text>
<text x="209" y="173.5">RSV</text>
<text x="259.2" y="168.4">RSV</text>
<text x="259.2" y="171">RSV</text>
<text x="259.2" y="173.5">RSV</text>
<text x="265.7" y="169.7">114</text>
<text x="265.7" y="172.2">116</text>
<text x="202.8" y="174.8">117</text>
<text x="202.8" y="177.3">119</text>
<text x="209" y="176.1">RSV</text>
<text x="209" y="178.6">RSV</text>
<text x="259.2" y="176.1">RSV</text>
<text x="259.2" y="178.6">RSV</text>
<text x="265.7" y="174.8">118</text>
<text x="265.7" y="177.3">120</text>
<text x="304.4" y="183.7">+12V</text>
<text x="368.3" y="184.7">S4</text>
<text x="202.8" y="187.5">121</text>
<text x="202.8" y="190">123</text>
<text x="209" y="188.8">GPIO</text>
<text x="209" y="191.3">GPIO</text>
<text x="257.9" y="188.8">GPIO</text>
<text x="257.9" y="191.3">GPIO</text>
<text x="265.7" y="187.5">122</text>
<text x="265.7" y="190">124</text>
<text x="363.3" y="190.5">1</text>
<text x="379.7" y="190.5">4</text>
<text x="202.8" y="192.5">125</text>
<text x="202.8" y="195.1">127</text>
<text x="202.8" y="197.6">129</text>
<text x="209" y="193.8">GPIO</text>
<text x="209" y="196.4">GPIO</text>
<text x="257.9" y="193.8">GPIO</text>
<text x="257.9" y="196.4">GPIO</text>
<text x="265.7" y="192.5">126</text>
<text x="265.7" y="195.1">128</text>
<text x="265.7" y="197.6">130</text>
<text x="330.2" y="193.8">CCARD_81</text>
<text x="363.3" y="193">2</text>
<text x="363.3" y="195.6">3</text>
<text x="379.7" y="195.6">6</text>
<text x="379.7" y="193">5</text>
<text x="400.9" y="194.1">CCARD_34</text>
<text x="202.8" y="200.2">131</text>
<text x="202.8" y="202.7">133</text>
<text x="209" y="198.9">GPIO</text>
<text x="209" y="201.5">GPIO</text>
<text x="257.9" y="198.9">GPIO</text>
<text x="257.9" y="201.5">GPIO</text>
<text x="265.7" y="200.2">132</text>
<text x="265.7" y="202.7">134</text>
<text x="365.8" y="200.7">SWITCH_CAS-220TA</text>
<text x="365.8" y="203.2">DPDT Switch</text>
<text x="202.8" y="205.2">135</text>
<text x="202.8" y="207.8">137</text>
<text x="209" y="204">GPIO</text>
<text x="209" y="206.5">GND</text>
<text x="209" y="209.1">GPIO</text>
<text x="257.9" y="204">GPIO</text>
<text x="257.9" y="209.1">GPIO</text>
<text x="258" y="206.5">12V0</text>
<text x="265.7" y="205.2">136</text>
<text x="265.7" y="207.8">138</text>
<text x="33" y="215.6">CCARD_31</text>
<text x="43.2" y="213.1">CCARD_30</text>
<text x="108.1" y="213.1">CCARD_80</text>
<text x="118.2" y="215.6">CCARD_81</text>
<text x="202.8" y="210.3">139</text>
<text x="202.8" y="212.9">141</text>
<text x="202.8" y="215.4">143</text>
<text x="209" y="211.6">GPIO</text>
<text x="209" y="214.2">GPIO</text>
<text x="257.9" y="211.6">GPIO</text>
<text x="257.9" y="214.2">GPIO</text>
<text x="265.7" y="210.3">140</text>
<text x="265.7" y="212.9">142</text>
<text x="265.7" y="215.4">144</text>
<text x="33" y="220.7">CCARD_33</text>
<text x="118.2" y="220.7">CCARD_83</text>
<text x="202.8" y="217.9">145</text>
<text x="202.8" y="220.5">147</text>
<text x="209" y="216.7">GPIO</text>
<text x="209" y="219.2">GPIO</text>
<text x="209" y="221.8">GPIO</text>
<text x="257.9" y="216.7">GPIO</text>
<text x="257.9" y="219.2">GPIO</text>
<text x="257.9" y="221.8">GPIO</text>
<text x="265.7" y="217.9">146</text>
<text x="265.7" y="220.5">148</text>
<text x="43.2" y="223.3">CCARD_34</text>
<text x="108.1" y="223.3">CCARD_84</text>
<text x="202.8" y="223">149</text>
<text x="202.8" y="225.6">151</text>
<text x="209" y="224.3">GPIO</text>
<text x="209" y="226.9">GPIO</text>
<text x="257.9" y="224.3">GPIO</text>
<text x="257.9" y="226.9">GPIO</text>
<text x="265.7" y="223">150</text>
<text x="265.7" y="225.6">152</text>
<text x="202.8" y="228.1">153</text>
<text x="202.8" y="230.6">155</text>
<text x="202.8" y="233.2">157</text>
<text x="209" y="229.4">GPIO</text>
<text x="209" y="231.9">GPIO</text>
<text x="257.9" y="229.4">GPIO</text>
<text x="257.9" y="231.9">GPIO</text>
<text x="265.7" y="228.1">154</text>
<text x="265.7" y="230.6">156</text>
<text x="265.7" y="233.2">158</text>
<text x="308.4" y="229.6">COMPANY:</text>
<text x="202.8" y="235.7">159</text>
<text x="202.8" y="238.3">161</text>
<text x="209" y="234.5">GND</text>
<text x="209" y="237">GPIO</text>
<text x="209" y="239.6">GPIO</text>
<text x="257.9" y="237">GPIO</text>
<text x="257.9" y="239.6">GPIO</text>
<text x="259.3" y="234.5">5V0</text>
<text x="265.7" y="235.7">160</text>
<text x="265.7" y="238.3">162</text>
<text x="202.8" y="240.8">163</text>
<text x="202.8" y="243.3">165</text>
<text x="202.8" y="245.9">167</text>
<text x="209" y="242.1">GPIO</text>
<text x="209" y="244.6">GPIO</text>
<text x="257.9" y="242.1">GPIO</text>
<text x="257.9" y="244.6">GPIO</text>
<text x="265.7" y="240.8">164</text>
<text x="265.7" y="243.3">166</text>
<text x="265.7" y="245.9">168</text>
<text x="308.4" y="242.1">PAGE NAME:</text>
<text x="202.8" y="248.4">169</text>
<text x="202.8" y="251">171</text>
<text x="209" y="247.2">GPIO</text>
<text x="209" y="249.7">GPIO</text>
<text x="257.9" y="247.2">GPIO</text>
<text x="257.9" y="249.7">GPIO</text>
<text x="265.7" y="248.4">170</text>
<text x="265.7" y="251">172</text>
<text x="202.8" y="253.5">173</text>
<text x="202.8" y="256">175</text>
<text x="209" y="252.3">GPIO</text>
<text x="209" y="254.8">RSV</text>
<text x="209" y="257.3">RSV</text>
<text x="257.9" y="252.3">GPIO</text>
<text x="259.2" y="254.8">RSV</text>
<text x="259.2" y="257.3">RSV</text>
<text x="265.7" y="253.5">174</text>
<text x="265.7" y="256">176</text>
<text x="308.6" y="254.5">TITLE:</text>
<text x="392.7" y="255.5">REV:</text>
<text x="202.8" y="258.6">177</text>
<text x="202.8" y="261.1">179</text>
<text x="209" y="259.9">RSV</text>
<text x="209" y="262.4">GND</text>
<text x="258" y="259.9">12V0</text>
<text x="259.3" y="262.4">5V0</text>
<text x="265.7" y="258.6">178</text>
<text x="265.7" y="261.1">180</text>
<text x="200.6" y="266.8">HEADER_HSEC8_180_RA</text>
<text x="308.6" y="267.2">DATE:</text>
<text x="369.6" y="269.2">SIZE:</text>
<text x="391.2" y="269">SHEET:</text>
<text x="409.2" y="269">OF</text>
</g>
<text font-size="1.9" x="69.8" y="131.1">J2</text>
<g font-size="1.3">
<text x="370.6" y="40.9">o</text>
<text x="372.9" y="40.9">o</text>
<text x="370.6" y="46">o</text>
<text x="372.9" y="46">o</text>
<text x="370.6" y="89.2">o</text>
<text x="372.9" y="89.2">o</text>
<text x="370.6" y="94.2">o</text>
<text x="372.9" y="94.2">o</text>
<text x="370.6" y="140">o</text>
<text x="372.9" y="140">o</text>
<text x="370.6" y="145">o</text>
<text x="372.9" y="145">o</text>
<text x="370.6" y="190.8">o</text>
<text x="372.9" y="190.8">o</text>
<text x="370.6" y="195.8">o</text>
<text x="372.9" y="195.8">o</text>
</g>
<g font-size="1">
<text x="368" y="43.4">o</text>
<text x="368" y="91.7">o</text>
<text x="368" y="142.5">o</text>
<text x="368" y="193.3">o</text>
</g>
<g font-size=".9">
<text x="375.7" y="43.4">o</text>
<text x="375.7" y="91.7">o</text>
<text x="375.7" y="142.5">o</text>
<text x="375.7" y="193.3">o</text>
</g>
</svg>
